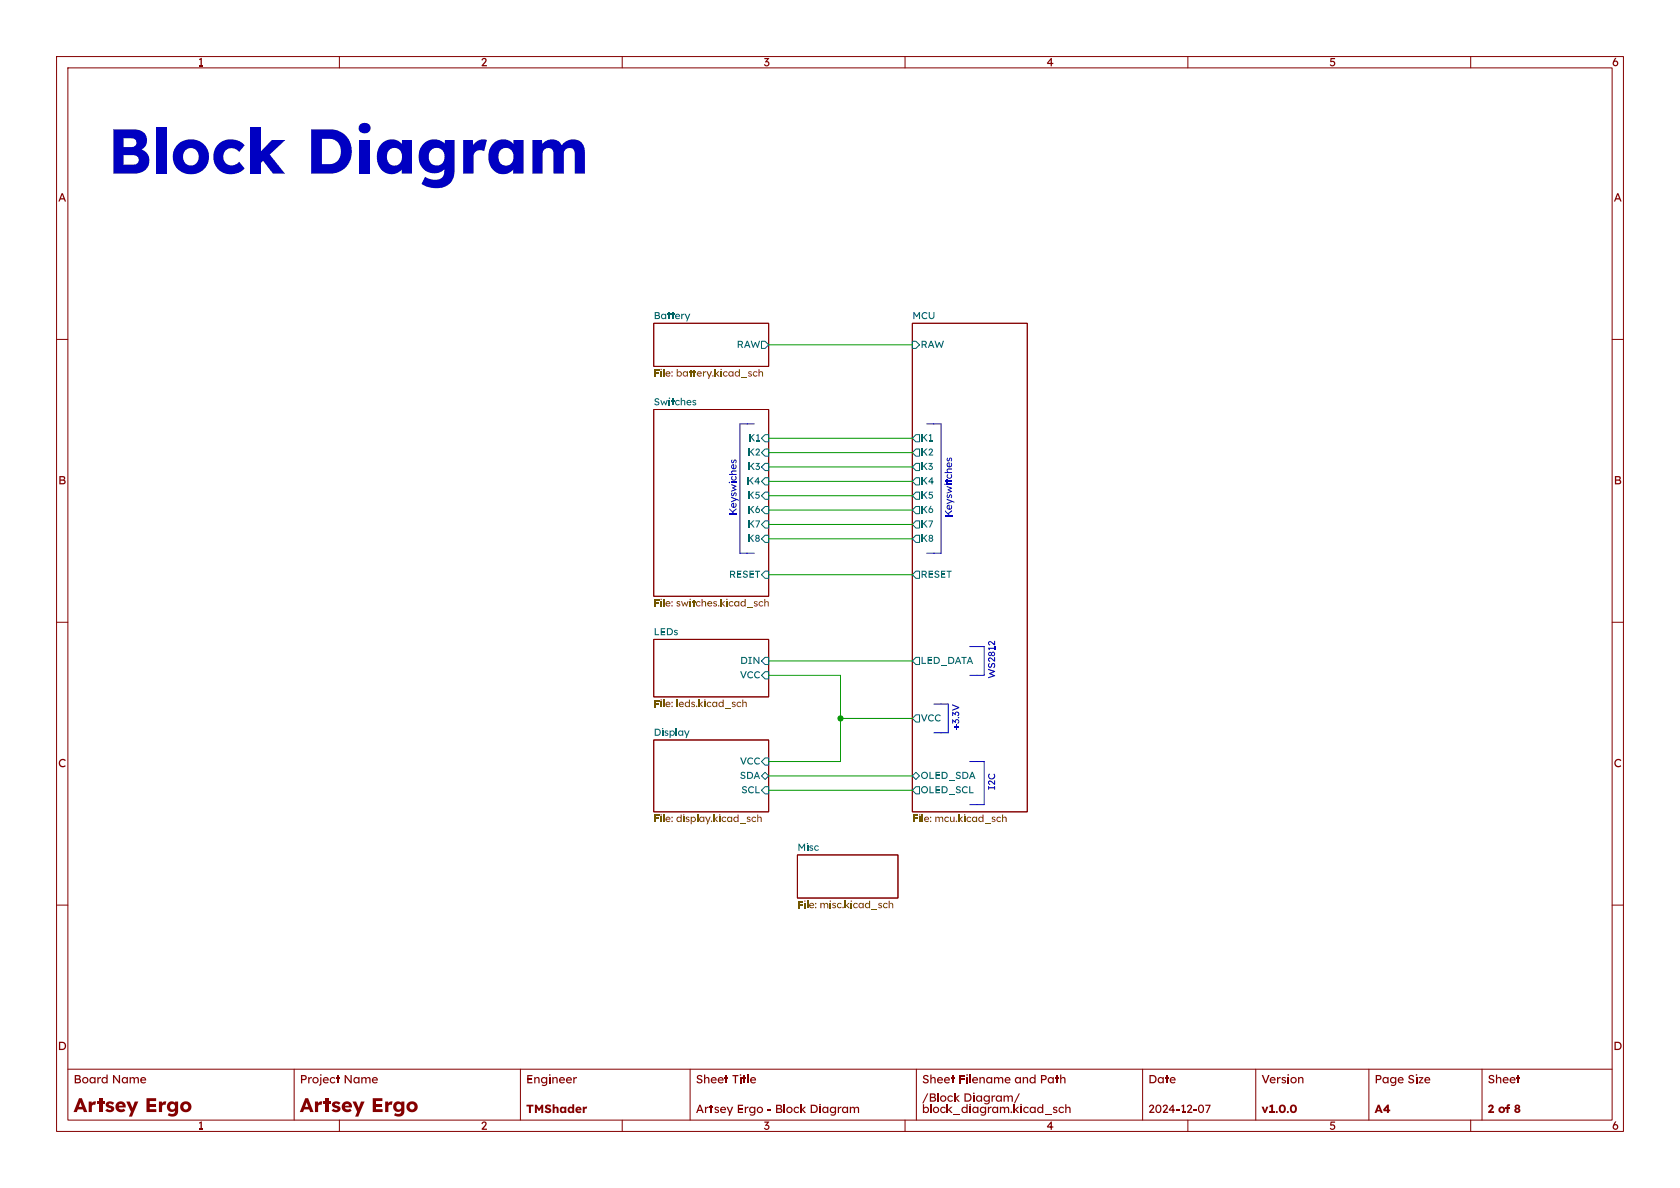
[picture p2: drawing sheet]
<svg xmlns="http://www.w3.org/2000/svg" width="297mm" height="210mm" viewBox="0 0 297 210" stroke-linecap="round" stroke-linejoin="round" font-family="sans-serif">
<path d="M10 10h277v190h-277zM12 12h273v186h-273zM60 10v2M110 10v2M160 10v2M210 10v2M260 10v2" fill="none" stroke="#840000" stroke-width=".18"/>
<path d="M235.2 10.3h.8v.2h-.6l-.1 .4a.45 .45 0 0 1 .7 0 .45 .45 0 0 1-.1 .7l-.4 .1a.25 .25 0 0 1-.3-.1 .25 .25 0 0 1 0-.3 .33 .33 0 0 0 .5 .2 .33 .33 0 0 0 .1-.5 .33 .33 0 0 0-.5 0l-.2-.1z" fill="#840000"/>
<path d="M60 198v2M110 198v2M160 198v2M210 198v2M260 198v2" fill="none" stroke="#840000" stroke-width=".18"/>
<path d="M235.2 198.3h.8v.2h-.6l-.1 .4a.45 .45 0 0 1 .7 .1 .45 .45 0 0 1-.1 .6l-.4 .1a.25 .25 0 0 1-.3-.1 .25 .25 0 0 1 0-.3 .33 .33 0 0 0 .5 .2 .33 .33 0 0 0 .1-.5 .33 .33 0 0 0-.5 0l-.2-.1z" fill="#840000"/>
<path d="M10 60h2M285 60h2M10 110h2M285 110h2M10 160h2M285 160h2M12 189h273" fill="none" stroke="#840000" stroke-width=".18"/>
<g fill="#840000">
<path d="M13.2 190l.9 .1 .2 .3-.2 .3a.42 .42 0 0 1 .2 .5 .42 .42 0 0 1-.5 .3h-.6v-.2h.6a.22 .22 0 0 0 .3-.2 .22 .22 0 0 0-.3-.2h-.4v.4h-.2v-.7h.7l.1-.1-.1-.2h-.5v.3h-.2z"/>
<path d="M14.7 190.5a.57 .57 0 0 1 .9 .2 .57 .57 0 0 1-.4 .8 .57 .57 0 0 1-.7-.5h.2a.34 .34 0 0 0 .5 .2 .34 .34 0 0 0 .1-.5 .34 .34 0 0 0-.6 .2l-.2 .1z"/>
<path d="M16 190.5l.3-.1 .4 .2v-.2h.2v1.1h-.2v-.2a.5 .5 0 0 1-.6 .2 .5 .5 0 0 1-.3-.5h.2a.34 .34 0 0 0 .5 .2 .34 .34 0 0 0 0-.5 .34 .34 0 0 0-.5 .2l-.2 .1z"/>
<path d="M17.2 190.4h.2v.4l.1-.3 .4-.1-.1 .2-.4 .2v.7h-.2z"/>
<path d="M18.1 190.5l.4-.1 .3 .1v-.5h.2v1.5h-.2v-.1a.51 .51 0 0 1-.6 .1 .51 .51 0 0 1-.3-.5h.3a.34 .34 0 0 0 .5 .2 .34 .34 0 0 0 0-.5 .34 .34 0 0 0-.5 .2l-.3 .1z"/>
<path d="M20 190h.2l.8 1.3v-1.3h.2v1.5h-.2l-.8-1.2v1.2h-.2z"/>
<path d="M21.7 190.5l.3-.1 .4 .2v-.2h.2v1.1h-.2v-.2a.5 .5 0 0 1-.6 .2 .5 .5 0 0 1-.3-.5h.2a.34 .34 0 0 0 .5 .2 .34 .34 0 0 0 .1-.5 .34 .34 0 0 0-.6 .2l-.2 .1z"/>
<path d="M22.9 190.4h.2v.3a.38 .38 0 0 1 .4-.3 .38 .38 0 0 1 .3 .3 .38 .38 0 0 1 .5-.3 .38 .38 0 0 1 .3 .4v.7h-.3v-.7l-.2-.2-.2 .1-.1 .8h-.2v-.8l-.3-.1-.2 .2v.7h-.2z"/>
<path d="M24.9 190.5a.53 .53 0 0 1 .7-.1 .53 .53 0 0 1 .2 .6h-.9v-.2l.7 .1a.36 .36 0 0 0-.5-.2 .36 .36 0 0 0-.1 .5 .36 .36 0 0 0 .5 .1l.2-.1 .1 .2a.59 .59 0 0 1-.8 0 .59 .59 0 0 1-.1-.9z"/>
</g>
<path d="M52 189v9" fill="none" stroke="#840000" stroke-width=".18"/>
<g fill="#840000">
<path d="M53.2 190h.6a.45 .45 0 0 1 .4 .5 .45 .45 0 0 1-.4 .4h-.4v.6h-.2v-.8h.7l.1-.2-.2-.2h-.4v.4h-.2z"/>
<path d="M54.5 190.4h.2v.4l.1-.3 .4-.1-.1 .2-.4 .2v.7h-.2z"/>
<path d="M55.4 190.5a.57 .57 0 0 1 .9 .2 .57 .57 0 0 1-.4 .8 .57 .57 0 0 1-.7-.5h.2a.34 .34 0 0 0 .6 .2 .34 .34 0 0 0 0-.6 .34 .34 0 0 0-.6 .3l-.2 .1z"/>
<path d="M56.6 190.4h.2v1.2l-.1 .3h-.3v-.1l.2-.2z"/>
<path d="M57.2 190.5a.53 .53 0 0 1 .6-.1 .53 .53 0 0 1 .3 .6h-.9v-.2l.7 .1a.36 .36 0 0 0-.5-.2 .36 .36 0 0 0-.2 .5 .36 .36 0 0 0 .5 .1l.3-.1 .1 .2a.59 .59 0 0 1-.9 0 .59 .59 0 0 1 0-.9z"/>
<path d="M58.5 190.5l.5-.1 .3 .2-.1 .2a.36 .36 0 0 0-.6-.1 .36 .36 0 0 0 0 .5 .36 .36 0 0 0 .6 0l.1 .1a.57 .57 0 0 1-.9 .1 .57 .57 0 0 1 .1-.9z"/>
<path d="M59.6 190.1h.2v1.4h-.2z"/>
<path d="M59.4 190.4h.7v.2h-.7z"/>
<path d="M60.9 190h.2l.9 1.3v-1.3h.2v1.5h-.2l-.9-1.2 .1 1.2h-.3z"/>
<path d="M62.6 190.5l.4-.1 .3 .2v-.2h.3v1.1h-.3v-.2a.5 .5 0 0 1-.5 .2 .5 .5 0 0 1-.3-.5h.2a.34 .34 0 0 0 .5 .2 .34 .34 0 0 0 0-.5 .34 .34 0 0 0-.5 .2l-.2 .1z"/>
<path d="M63.9 190.4h.2l-.1 .3a.38 .38 0 0 1 .4-.3 .38 .38 0 0 1 .4 .3 .38 .38 0 0 1 .4-.3 .38 .38 0 0 1 .3 .4v.7h-.2v-.7l-.2-.2-.3 .1v.8h-.2v-.8l-.3-.1-.2 .2v.7h-.2z"/>
<path d="M65.9 190.5a.53 .53 0 0 1 .6-.1 .53 .53 0 0 1 .3 .6h-.9l-.1-.2 .8 .1a.36 .36 0 0 0-.5-.2 .36 .36 0 0 0-.2 .5 .36 .36 0 0 0 .5 .1l.2-.1 .2 .2a.59 .59 0 0 1-.9 0 .59 .59 0 0 1 0-.9z"/>
<path d="M93.2 190h.9v.3h-.7v1h.7v.2h-.9z"/>
<path d="M93.3 190.6h.7v.3h-.7z"/>
<path d="M94.4 190.4h.3l-.1 .3a.4 .4 0 0 1 .5-.3 .4 .4 0 0 1 .3 .4v.7h-.2v-.8l-.3-.1-.2 .1v.8h-.3z"/>
<path d="M95.8 190.5l.4-.1 .3 .2v-.2h.3v1a.59 .59 0 0 1-.4 .6 .59 .59 0 0 1-.6-.1v-.2a.4 .4 0 0 0 .5 .1 .4 .4 0 0 0 .2-.5 .51 .51 0 0 1-.6 .2 .51 .51 0 0 1-.3-.5h.2a.35 .35 0 0 0 .6 .3 .35 .35 0 0 0 0-.6 .35 .35 0 0 0-.6 .2l-.2 .1z"/>
<path d="M97.1 190.4h.2v1.1h-.2z"/>
<path d="M97.6 190.4h.3l-.1 .3a.4 .4 0 0 1 .5-.3 .4 .4 0 0 1 .3 .4v.7h-.2v-.8l-.3-.1-.2 .1v.8h-.3z"/>
<path d="M99 190.5a.53 .53 0 0 1 .6-.1 .53 .53 0 0 1 .3 .6h-.9l-.1-.2 .8 .1a.36 .36 0 0 0-.5-.2 .36 .36 0 0 0-.2 .5 .36 .36 0 0 0 .5 .1l.2-.1 .1 .2a.59 .59 0 0 1-.8 0 .59 .59 0 0 1 0-.9z"/>
<path d="M100.2 190.5a.53 .53 0 0 1 .6-.1 .53 .53 0 0 1 .3 .6h-.9v-.2l.7 .1a.36 .36 0 0 0-.5-.2 .36 .36 0 0 0-.2 .5 .36 .36 0 0 0 .5 .1l.3-.1 .1 .2a.59 .59 0 0 1-.9 0 .59 .59 0 0 1 0-.9z"/>
<path d="M101.3 190.4h.3v.4l.1-.3 .3-.1v.2l-.4 .2v.7h-.3z"/>
<path d="M103 195.6h.3l.1 .4v-.3l.4-.1-.1 .4-.3 .1v.7h-.4z"/>
<circle cx="56.7" cy="190" r=".14"/>
<circle cx="97.2" cy="190" r=".14"/>
</g>
<path d="M92 189v9M122 189v9M162 189v9" fill="none" stroke="#840000" stroke-width=".18"/>
<g fill="#840000">
<path d="M123.3 190.1a.61 .61 0 0 1 .9 .2l-.2 .1a.28 .28 0 0 0-.3-.2 .28 .28 0 0 0-.2 .4 .48 .48 0 0 1 .6 .3 .48 .48 0 0 1-.2 .6h-.5l-.3-.3 .2-.1 .2 .2a.27 .27 0 0 0 .5-.2 .27 .27 0 0 0-.4-.2 .41 .41 0 0 1-.4-.3 .41 .41 0 0 1 .1-.5z"/>
<path d="M124.5 190h.2l-.1 .7a.4 .4 0 0 1 .5-.3 .4 .4 0 0 1 .3 .4v.7h-.2v-.8l-.2-.1-.3 .1v.8h-.2z"/>
<path d="M125.8 190.5a.53 .53 0 0 1 .6-.1 .53 .53 0 0 1 .3 .6h-.9v-.2l.7 .1a.36 .36 0 0 0-.5-.2 .36 .36 0 0 0-.2 .5 .36 .36 0 0 0 .5 .1l.3-.1 .1 .2a.59 .59 0 0 1-.9 0 .59 .59 0 0 1 0-.9z"/>
<path d="M127 190.5a.53 .53 0 0 1 .7-.1 .53 .53 0 0 1 .2 .6h-.9v-.2l.7 .1a.36 .36 0 0 0-.5-.2 .36 .36 0 0 0-.1 .5 .36 .36 0 0 0 .5 .1l.2-.1 .1 .2a.59 .59 0 0 1-.8 0 .59 .59 0 0 1-.1-.9z"/>
<path d="M128.3 190.1h.2v1.4h-.2z"/>
<path d="M128.1 190.4h.7v.2h-.7z"/>
<path d="M129.5 190h1v.3h-.4v1.2h-.2v-1.2h-.4z"/>
<path d="M130.8 190.4h.2v1.1h-.2z"/>
<path d="M131.5 190.1h.2v1.4h-.2z"/>
<path d="M131.3 190.4h.7v.2h-.7z"/>
<path d="M132.2 190h.2v1.5h-.2z"/>
<path d="M132.8 190.5a.53 .53 0 0 1 .6-.1 .53 .53 0 0 1 .3 .6h-.9l-.1-.2 .7 .1a.36 .36 0 0 0-.4-.2 .36 .36 0 0 0-.2 .5 .36 .36 0 0 0 .5 .1l.2-.1 .1 .2a.59 .59 0 0 1-.8 0 .59 .59 0 0 1 0-.9z"/>
<path d="M150.2 195.6h.3l-.1 .3a.38 .38 0 0 1 .4-.3 .38 .38 0 0 1 .3 .3 .37 .37 0 0 1 .5-.3 .37 .37 0 0 1 .3 .5v.7h-.2v-.8l-.3-.2-.2 .2v.8h-.3v-.8l-.3-.1-.1 .2v.7h-.3z"/>
<path d="M187.3 195.8l.5-.2 .3 .2-.1 .2a.36 .36 0 0 0-.5-.1 .36 .36 0 0 0 0 .6 .36 .36 0 0 0 .5-.1l.1 .2a.57 .57 0 0 1-.8 0 .57 .57 0 0 1 0-.8z"/>
<path d="M188.3 195.2h.2v.7a.4 .4 0 0 1 .5-.3 .4 .4 0 0 1 .3 .5v.7h-.2l-.1-.9-.2-.1-.2 .2-.1 .8h-.2z"/>
<path d="M163.3 190.1a.61 .61 0 0 1 .9 .2l-.2 .1a.28 .28 0 0 0-.3-.2 .28 .28 0 0 0-.2 .4 .48 .48 0 0 1 .6 .3 .48 .48 0 0 1-.2 .6h-.5l-.3-.3 .2-.1 .2 .2a.27 .27 0 0 0 .5-.2 .27 .27 0 0 0-.4-.2 .41 .41 0 0 1-.4-.3 .41 .41 0 0 1 .1-.5z"/>
<path d="M164.5 190h.2l-.1 .7a.4 .4 0 0 1 .5-.3 .4 .4 0 0 1 .3 .4v.7h-.2v-.8l-.2-.1-.3 .1v.8h-.2z"/>
<path d="M165.8 190.5a.53 .53 0 0 1 .6-.1 .53 .53 0 0 1 .3 .6h-.9v-.2l.7 .1a.36 .36 0 0 0-.5-.2 .36 .36 0 0 0-.2 .5 .36 .36 0 0 0 .5 .1l.3-.1 .1 .2a.59 .59 0 0 1-.9 0 .59 .59 0 0 1 0-.9z"/>
<path d="M167 190.5a.53 .53 0 0 1 .7-.1 .53 .53 0 0 1 .2 .6h-.9v-.2l.7 .1a.36 .36 0 0 0-.5-.2 .36 .36 0 0 0-.1 .5 .36 .36 0 0 0 .5 .1l.2-.1 .1 .2a.59 .59 0 0 1-.8 0 .59 .59 0 0 1-.1-.9z"/>
<path d="M168.3 190.1h.2v1.4h-.2z"/>
<path d="M168.1 190.4h.7v.2h-.7z"/>
<path d="M169.6 190h.2v1.5h-.2z"/>
<path d="M169.7 190.7h.8v.2h-.8z"/>
<path d="M169.7 190h.9v.3h-.9z"/>
<path d="M170.9 190.4h.2v1.1h-.2z"/>
<path d="M171.4 190h.2v1.5h-.2z"/>
<path d="M172 190.5a.53 .53 0 0 1 .6-.1 .53 .53 0 0 1 .3 .6h-.9v-.2l.7 .1a.36 .36 0 0 0-.5-.2 .36 .36 0 0 0-.2 .5 .36 .36 0 0 0 .5 .1l.3-.1 .1 .2a.59 .59 0 0 1-.9 0 .59 .59 0 0 1 0-.9z"/>
<path d="M173.1 190.4h.3l-.1 .3a.4 .4 0 0 1 .5-.3 .4 .4 0 0 1 .3 .4v.7h-.2v-.8l-.2-.1-.3 .1v.8h-.3z"/>
<path d="M174.5 190.5l.3-.1 .4 .2v-.2h.2v1.1h-.2v-.2a.5 .5 0 0 1-.6 .2 .5 .5 0 0 1-.3-.5h.2a.33 .33 0 0 0 .5 .2 .33 .33 0 0 0 .1-.5 .33 .33 0 0 0-.6 .2l-.2 .1z"/>
<path d="M175.7 190.4h.2v.3a.38 .38 0 0 1 .4-.3 .38 .38 0 0 1 .3 .3 .37 .37 0 0 1 .5-.3 .37 .37 0 0 1 .3 .4v.7h-.3v-.7l-.2-.2-.2 .1v.8h-.3v-.8l-.3-.1-.2 .2v.7h-.2z"/>
<path d="M177.7 190.5a.53 .53 0 0 1 .7-.1 .53 .53 0 0 1 .3 .6h-1v-.2l.7 .1a.36 .36 0 0 0-.5-.2 .36 .36 0 0 0-.1 .5 .36 .36 0 0 0 .5 .1l.2-.1 .1 .2a.59 .59 0 0 1-.8 0 .59 .59 0 0 1-.1-.9z"/>
<path d="M179.6 190.5l.3-.1 .4 .2v-.2h.2v1.1h-.2v-.2a.5 .5 0 0 1-.6 .2 .5 .5 0 0 1-.3-.5h.2a.34 .34 0 0 0 .5 .2 .34 .34 0 0 0 0-.5 .34 .34 0 0 0-.5 .2l-.2 .1z"/>
<path d="M180.8 190.4h.2v.3a.4 .4 0 0 1 .5-.3 .4 .4 0 0 1 .3 .4v.7h-.3v-.8l-.2-.1-.3 .1v.8h-.2z"/>
<path d="M182.1 190.5l.4-.1 .4 .1v-.5h.2v1.5h-.2v-.1a.51 .51 0 0 1-.6 .1 .51 .51 0 0 1-.3-.5h.2a.34 .34 0 0 0 .5 .2 .34 .34 0 0 0 0-.5 .34 .34 0 0 0-.5 .2l-.2 .1z"/>
<path d="M184 190h.6a.45 .45 0 0 1 .5 .5 .45 .45 0 0 1-.5 .4h-.3v.6h-.3v-.8h.7l.1-.2-.1-.2h-.4v.4h-.3z"/>
<path d="M185.4 190.5l.3-.1 .4 .2v-.2h.2v1.1h-.2v-.2a.5 .5 0 0 1-.6 .2 .5 .5 0 0 1-.3-.5h.2a.34 .34 0 0 0 .5 .2 .34 .34 0 0 0 .1-.5 .34 .34 0 0 0-.6 .2l-.2 .1z"/>
<path d="M186.7 190.1h.3v1.4h-.3z"/>
<path d="M186.5 190.4h.7v.2h-.7z"/>
<path d="M187.4 190h.2v.7a.4 .4 0 0 1 .5-.3 .4 .4 0 0 1 .3 .4v.7h-.2l-.1-.8-.2-.1-.2 .1-.1 .8h-.2z"/>
<path d="M168.9 194.2l.5-.6h.3l-.8 .8z"/>
<path d="M169 194.3l.1-.2 .6 .7h-.3z"/>
<path d="M180.1 193.3h.2l-.8 1.7h-.3z"/>
<circle cx="130.9" cy="190" r=".14"/>
<circle cx="171" cy="190" r=".14"/>
</g>
<path d="M202 189v9" fill="none" stroke="#840000" stroke-width=".18"/>
<g fill="#840000">
<path d="M203.2 190h.6a.74 .74 0 0 1 .7 .8 .74 .74 0 0 1-.7 .7h-.6v-.2h.6a.52 .52 0 0 0 .4-.5 .52 .52 0 0 0-.4-.6h-.4v1.1h-.2z"/>
<path d="M204.8 190.5l.4-.1 .3 .2v-.2h.2v1.1h-.2v-.2a.5 .5 0 0 1-.6 .2 .5 .5 0 0 1-.2-.6h.2a.34 .34 0 0 0 .5 .3 .34 .34 0 0 0 0-.5 .34 .34 0 0 0-.5 .2h-.2z"/>
<path d="M206.2 190.1h.2v1.4h-.2z"/>
<path d="M206 190.4h.7v.2h-.7z"/>
<path d="M206.9 190.5a.53 .53 0 0 1 .7-.1 .53 .53 0 0 1 .2 .6h-.9v-.2l.7 .1a.36 .36 0 0 0-.5-.2 .36 .36 0 0 0-.1 .5 .36 .36 0 0 0 .5 .1l.2-.1 .1 .2a.59 .59 0 0 1-.8 0 .59 .59 0 0 1-.1-.9z"/>
</g>
<path d="M222 189v9M242 189v9" fill="none" stroke="#840000" stroke-width=".18"/>
<g fill="#840000">
<path d="M223.1 190h.2l.4 1.3 .5-1.3h.3l-.6 1.5h-.3z"/>
<path d="M224.6 190.5a.53 .53 0 0 1 .6-.1 .53 .53 0 0 1 .3 .6h-.9v-.2l.7 .1a.36 .36 0 0 0-.5-.2 .36 .36 0 0 0-.2 .5 .36 .36 0 0 0 .5 .1l.3-.1 .1 .2a.59 .59 0 0 1-.9 0 .59 .59 0 0 1 0-.9z"/>
<path d="M225.8 190.4h.2v.3l.1-.2 .3-.1v.2l-.4 .2v.7h-.2z"/>
<path d="M226.6 190.5l.4-.1 .4 .2-.2 .1v-.1a.2 .2 0 0 0-.3-.1 .2 .2 0 0 0-.1 .3 .2 .2 0 0 0 .3 .1 .38 .38 0 0 1 .2 .6 .38 .38 0 0 1-.6-.1l-.2-.1 .2-.1 .1 .1a.19 .19 0 0 0 .3 0 .19 .19 0 0 0 0-.2l-.5-.2z"/>
<path d="M227.6 190.4h.3v1.1h-.3z"/>
<path d="M228.3 190.5a.57 .57 0 0 1 .9 .2 .57 .57 0 0 1-.4 .8 .57 .57 0 0 1-.7-.6h.2a.34 .34 0 0 0 .6 .3 .34 .34 0 0 0 0-.6 .34 .34 0 0 0-.6 .3h-.2z"/>
<path d="M229.5 190.4h.2v.2a.4 .4 0 0 1 .4-.2 .4 .4 0 0 1 .3 .4v.7h-.2v-.8l-.2-.1-.3 .1v.8h-.2z"/>
<circle cx="227.7" cy="190" r=".14"/>
</g>
<path d="M262 189v9" fill="none" stroke="#840000" stroke-width=".18"/>
<g fill="#840000">
<path d="M243.2 190h.6a.45 .45 0 0 1 .4 .5 .45 .45 0 0 1-.4 .4h-.4v.6h-.2v-.8h.7l.1-.2-.2-.2-.4-.1v.5h-.2z"/>
<path d="M244.6 190.5l.3-.1 .4 .2v-.2h.2v1.1h-.2v-.2a.5 .5 0 0 1-.6 .2 .5 .5 0 0 1-.3-.6h.2a.34 .34 0 0 0 .5 .3 .34 .34 0 0 0 0-.5 .34 .34 0 0 0-.5 .2h-.2z"/>
<path d="M245.9 190.5l.4-.1 .3 .1v-.1h.3v1a.59 .59 0 0 1-.4 .6 .59 .59 0 0 1-.6-.1v-.2a.4 .4 0 0 0 .5 .1 .4 .4 0 0 0 .2-.5 .51 .51 0 0 1-.6 .2 .51 .51 0 0 1-.3-.6h.2a.35 .35 0 0 0 .6 .3 .35 .35 0 0 0 0-.6 .35 .35 0 0 0-.6 .3h-.2z"/>
<path d="M247.2 190.5a.53 .53 0 0 1 .7-.1 .53 .53 0 0 1 .2 .6h-.9v-.2l.7 .1a.36 .36 0 0 0-.5-.2 .36 .36 0 0 0-.1 .5 .36 .36 0 0 0 .5 .1l.2-.1 .1 .2a.59 .59 0 0 1-.8 0 .59 .59 0 0 1-.1-.9z"/>
<path d="M249.1 190.1a.61 .61 0 0 1 .9 .2l-.2 .1a.28 .28 0 0 0-.3-.2 .28 .28 0 0 0-.1 .4 .48 .48 0 0 1 .6 .2 .48 .48 0 0 1-.2 .7h-.5l-.4-.3 .2-.1 .2 .2a.27 .27 0 0 0 .5-.2 .27 .27 0 0 0-.4-.2 .41 .41 0 0 1-.4-.3 .41 .41 0 0 1 .1-.5z"/>
<path d="M250.3 190.4h.2v1.1h-.2z"/>
<path d="M250.8 190.4h.8v.2l-.5 .7h.5v.2h-.8v-.2l.6-.7h-.6z"/>
<path d="M252 190.5a.53 .53 0 0 1 .6-.1 .53 .53 0 0 1 .3 .6h-.9l-.1-.2 .7 .1a.36 .36 0 0 0-.4-.2 .36 .36 0 0 0-.2 .5 .36 .36 0 0 0 .5 .1l.2-.1 .1 .2a.59 .59 0 0 1-.8 0 .59 .59 0 0 1 0-.9z"/>
<path d="M263.3 190.1a.61 .61 0 0 1 .9 .2l-.2 .1a.28 .28 0 0 0-.3-.2 .28 .28 0 0 0-.2 .4 .48 .48 0 0 1 .6 .3 .48 .48 0 0 1-.2 .6h-.5l-.3-.3 .2-.1 .2 .2a.27 .27 0 0 0 .5-.2 .27 .27 0 0 0-.4-.2 .41 .41 0 0 1-.4-.3 .41 .41 0 0 1 .1-.5z"/>
<path d="M264.5 189.9h.2l-.1 .7a.4 .4 0 0 1 .5-.2 .4 .4 0 0 1 .3 .4v.7h-.2v-.8l-.2-.1-.3 .1v.8h-.2z"/>
<path d="M265.8 190.5a.53 .53 0 0 1 .6-.1 .53 .53 0 0 1 .3 .6h-.9v-.2l.7 .1a.36 .36 0 0 0-.5-.2 .36 .36 0 0 0-.2 .5 .36 .36 0 0 0 .5 .1l.3-.1 .1 .2a.59 .59 0 0 1-.9 0 .59 .59 0 0 1 0-.9z"/>
<path d="M267 190.5a.53 .53 0 0 1 .7-.1 .53 .53 0 0 1 .2 .6h-.9v-.2l.7 .1a.36 .36 0 0 0-.5-.2 .36 .36 0 0 0-.1 .5 .36 .36 0 0 0 .4 .1l.3-.1 .1 .2a.59 .59 0 0 1-.8 0 .59 .59 0 0 1-.1-.9z"/>
<path d="M268.3 190.1h.2v1.4h-.2z"/>
<path d="M268.1 190.4h.7v.2h-.7z"/>
<circle cx="250.4" cy="190" r=".14"/>
</g>
<path d="M115.6 57.2h20.3v7.6h-20.3zM161.3 57.2h20.3v86.3h-20.3zM115.6 72.4h20.3v33h-20.3zM115.6 113h20.3v10.2h-20.3zM115.6 130.8h20.3v12.7h-20.3zM141 151.1h17.7v7.7h-17.7z" fill="none" stroke="#840000" stroke-width=".18"/>
<g fill="none" stroke="#006464" stroke-width=".18">
<path d="M161.3 60.3h.6l.7 .7-.7 .6h-.6zM161.9 79.4h.7v1.2h-.7l-.6-.6zM161.9 76.8h.7v1.3h-.7l-.6-.6zM161.9 81.9h.7v1.3h-.7l-.6-.6zM161.9 84.5h.7v1.2h-.7l-.6-.6zM161.9 87h.7v1.3h-.7l-.6-.7zM161.9 92.1h.7v1.2h-.7l-.6-.6zM161.9 89.5h.7v1.3h-.7l-.6-.6zM161.9 94.6h.7v1.3h-.7l-.6-.6zM161.9 101h.7v1.2h-.7l-.6-.6zM161.9 116.2h.7v1.3h-.7l-.6-.7zM161.3 137.2l.6-.7 .7 .7-.7 .6z"/>
<path d="M161.9 139.1h.7v1.2h-.7l-.6-.6zM161.9 126.4h.7v1.2h-.7l-.6-.6z"/>
</g>
<g fill="#725600">
<path d="M163 144h.2v1.3h-.2z"/>
<path d="M169.4 144h.2v1.3h-.2z"/>
<path d="M173.1 144.5l.3-.1 .3 .1v-.5h.2v1.3h-.2v-.1a.43 .43 0 0 1-.5 .1 .43 .43 0 0 1-.3-.5h.2a.29 .29 0 0 0 .5 .3 .29 .29 0 0 0 0-.5 .29 .29 0 0 0-.5 .2h-.2z"/>
<path d="M177.2 144h.1v.6a.34 .34 0 0 1 .4-.2 .34 .34 0 0 1 .3 .3v.6h-.2v-.7l-.2-.1-.2 .2-.1 .6h-.1z"/>
<circle cx="162.6" cy="144" r=".12"/>
<circle cx="170.5" cy="144" r=".12"/>
</g>
<path d="M115.6 57.2h20.3v7.6h-20.3z" fill="none" stroke="#840000" stroke-width=".18"/>
<path d="M134.6 60.3h.7l.6 .7-.6 .6h-.7z" fill="none" stroke="#006464" stroke-width=".18"/>
<path d="M121 55.5h.2l.3 .8 .3-.8h.2l-.5 1.3h-.2l.2-.4v.1z" fill="#006464"/>
<g fill="#725600">
<path d="M117.3 65.3h.1v1.3h-.1z"/>
<path d="M119.6 65.3h.2v.5a.45 .45 0 0 1 .6 0 .45 .45 0 0 1 0 .6 .45 .45 0 0 1-.6 0v.2h-.2v-.5h.2a.29 .29 0 0 0 .4 .2 .29 .29 0 0 0 .1-.4 .29 .29 0 0 0-.5 .2h-.2z"/>
<path d="M126.4 65.3h.1v1.3h-.1z"/>
<path d="M130 65.7l.3-.1 .3 .1v-.4h.2v1.3h-.2v-.2a.43 .43 0 0 1-.5 .1 .43 .43 0 0 1-.2-.4h.2a.29 .29 0 0 0 .4 .2 .29 .29 0 0 0 0-.4 .29 .29 0 0 0-.4 .2h-.2z"/>
<path d="M133.2 65.7l.5-.1 .2 .2-.1 .1a.31 .31 0 0 0-.4 0 .31 .31 0 0 0 0 .4 .31 .31 0 0 0 .4 0l.1 .1a.48 .48 0 0 1-.7 0 .48 .48 0 0 1 0-.7z"/>
<path d="M134.1 65.3h.2l-.1 .5a.34 .34 0 0 1 .4-.2 .34 .34 0 0 1 .3 .4v.6h-.2v-.7l-.2-.1-.2 .1v.7h-.2z"/>
<circle cx="116.9" cy="65.3" r=".12"/>
<circle cx="127.5" cy="65.3" r=".12"/>
</g>
<path d="M141 151.1h17.7v7.7h-17.7z" fill="none" stroke="#840000" stroke-width=".18"/>
<circle cx="142.8" cy="149.1" r=".12" fill="#006464"/>
<g fill="#725600">
<path d="M142.7 159.2h.1v1.3h-.1z"/>
<path d="M149.4 159.2h.2v1.3h-.2z"/>
<path d="M153 159.7l.3-.1 .3 .1v-.5h.2v1.3h-.2v-.1a.43 .43 0 0 1-.5 .1 .43 .43 0 0 1-.2-.4h.2a.29 .29 0 0 0 .4 .2 .29 .29 0 0 0 0-.5 .29 .29 0 0 0-.4 .2l-.2 .1z"/>
<path d="M157.1 159.2h.2v.6a.34 .34 0 0 1 .4-.2 .34 .34 0 0 1 .2 .4v.5h-.2v-.6l-.2-.1-.2 .1v.6h-.2z"/>
<circle cx="142.3" cy="159.3" r=".12"/>
<circle cx="146.8" cy="159.3" r=".12"/>
<circle cx="150.5" cy="159.3" r=".12"/>
</g>
<path d="M115.6 72.4h20.3v33h-20.3z" fill="none" stroke="#840000" stroke-width=".18"/>
<path d="M134.6 77.5l.7-.7h.6v1.3h-.6zM134.6 90.2l.7-.7h.6v1.3h-.6zM134.6 82.6l.7-.7h.6v1.3h-.6zM134.6 95.3l.7-.7h.6v1.3h-.6zM134.6 85.1l.7-.6h.6v1.2h-.6zM134.6 80l.7-.6h.6v1.2h-.6zM135.3 87h.6v1.3h-.6l-.7-.7zM135.3 92.1h.6v1.2h-.6l-.7-.6zM134.6 101.6l.7-.6h.6v1.2h-.6z" fill="none" stroke="#006464" stroke-width=".18"/>
<circle cx="118.3" cy="70.4" r=".12" fill="#006464"/>
<g fill="#725600">
<path d="M117.3 105.9h.1v1.3h-.1z"/>
<path d="M124 105.9h.2v.6a.34 .34 0 0 1 .4-.2 .34 .34 0 0 1 .2 .3v.6h-.2v-.7l-.1-.1-.3 .2v.6h-.2z"/>
<path d="M127.4 105.9h.2v1.3h-.2z"/>
<path d="M131 106.4l.3-.1 .3 .1v-.5h.2v1.3h-.2v-.1a.43 .43 0 0 1-.4 .1 .43 .43 0 0 1-.3-.5h.2a.29 .29 0 0 0 .4 .3 .29 .29 0 0 0 0-.5 .29 .29 0 0 0-.4 .2h-.2z"/>
<path d="M135.1 105.9h.2v.6a.34 .34 0 0 1 .4-.2 .34 .34 0 0 1 .2 .3v.6h-.2v-.7l-.2-.1-.2 .2v.6h-.2z"/>
<circle cx="116.9" cy="105.9" r=".12"/>
<circle cx="122" cy="105.9" r=".12"/>
<circle cx="128.5" cy="105.9" r=".12"/>
</g>
<path d="M115.6 130.8h20.3v12.7h-20.3z" fill="none" stroke="#840000" stroke-width=".18"/>
<path d="M134.6 134.6l.7-.6h.6v1.3h-.6zM134.6 137.2l.7-.7 .6 .7-.6 .6zM135.3 139.1h.6v1.2h-.6l-.7-.6z" fill="none" stroke="#006464" stroke-width=".18"/>
<g fill="#006464">
<path d="M119.5 128.8h.2v1.3h-.2z"/>
<circle cx="117.1" cy="128.8" r=".12"/>
</g>
<g fill="#725600">
<path d="M117.3 144h.1v1.3h-.1z"/>
<path d="M119.7 144.5l.3-.1 .3 .1v-.5h.2v1.3h-.2v-.1a.43 .43 0 0 1-.5 .1 .43 .43 0 0 1-.2-.5h.2a.29 .29 0 0 0 .4 .3 .29 .29 0 0 0 0-.5 .29 .29 0 0 0-.4 .2h-.2z"/>
<path d="M123.2 144h.2v1.3h-.2z"/>
<path d="M126.1 144h.2v1.3h-.2z"/>
<path d="M129.8 144.5l.3-.1 .3 .1v-.5h.2v1.3h-.2v-.1a.43 .43 0 0 1-.5 .1 .43 .43 0 0 1-.3-.5h.2a.29 .29 0 0 0 .5 .3 .29 .29 0 0 0 0-.5 .29 .29 0 0 0-.5 .2h-.2z"/>
<path d="M133.9 144h.1v.6a.34 .34 0 0 1 .4-.2 .34 .34 0 0 1 .3 .3v.6h-.2v-.7l-.2-.1-.2 .2-.1 .6h-.1z"/>
<circle cx="116.9" cy="144" r=".12"/>
<circle cx="120.9" cy="144" r=".12"/>
<circle cx="127.3" cy="144" r=".12"/>
</g>
<path d="M115.6 113h20.3v10.2h-20.3z" fill="none" stroke="#840000" stroke-width=".18"/>
<path d="M134.6 116.8l.7-.6h.6v1.3h-.6zM134.6 119.4l.7-.7h.6v1.3h-.6z" fill="none" stroke="#006464" stroke-width=".18"/>
<g fill="#725600">
<path d="M117.3 123.7h.1v1.3h-.1z"/>
<path d="M119.6 123.7h.2v1.3h-.2z"/>
<path d="M121.2 124.2l.3-.2 .3 .2v-.5h.2v1.3h-.2v-.1a.43 .43 0 0 1-.5 .1 .43 .43 0 0 1-.3-.5h.2a.29 .29 0 0 0 .5 .3 .29 .29 0 0 0 0-.5 .29 .29 0 0 0-.5 .2h-.2z"/>
<path d="M123.5 123.7h.2v1.3h-.2z"/>
<path d="M127.1 124.2l.3-.2 .4 .2v-.5h.1v1.3h-.1v-.1a.43 .43 0 0 1-.5 .1 .43 .43 0 0 1-.3-.5h.2a.29 .29 0 0 0 .4 .3 .29 .29 0 0 0 0-.5 .29 .29 0 0 0-.4 .2h-.2z"/>
<path d="M131.2 123.7h.2v.6a.34 .34 0 0 1 .4-.3 .34 .34 0 0 1 .2 .4v.6h-.2v-.7l-.2-.1-.2 .1v.7h-.2z"/>
<circle cx="116.9" cy="123.7" r=".12"/>
<circle cx="124.6" cy="123.7" r=".12"/>
</g>
<g fill="#0000c2">
<path d="M20 22.9h3.5a2.07 2.07 0 0 1 2.5 2.3 1.59 1.59 0 0 1-1 1.2 2.23 2.23 0 0 1 1.3 2.6 2.23 2.23 0 0 1-2.4 1.7h-3.9v-1.6h3.5a.86 .86 0 0 0 1-.9 .86 .86 0 0 0-1-.8h-1.7v1.7h-1.8v-3.1h3.2a.79 .79 0 0 0 .9-.8 .79 .79 0 0 0-.9-.8h-1.4v1.6h-1.8z"/>
<path d="M27.7 22.4h1.8v8.3h-1.8z"/>
<path d="M31.5 25.5a3.2 3.2 0 0 1 4.3-.2 3.2 3.2 0 0 1 .5 4.3 3.2 3.2 0 0 1-3.6 1.1 3.2 3.2 0 0 1-2.2-3h1.9a1.42 1.42 0 0 0 1.6 1.6 1.42 1.42 0 0 0 1.1-2 1.38 1.38 0 0 0-1.6-1.1 1.38 1.38 0 0 0-1.1 1.5h-1.9l.3-1.2z"/>
<path d="M38.6 25.5a3.3 3.3 0 0 1 4.7 .2l-1 1.2a1.54 1.54 0 0 0-2.3-.3 1.54 1.54 0 0 0 0 2.3 1.54 1.54 0 0 0 2.3-.3l.9 1.2a3.2 3.2 0 0 1-4.5 .2 3.2 3.2 0 0 1-.1-4.5z"/>
<path d="M48.1 24.8h2.3l-4.4 4.2-.7-1.4z"/>
<path d="M44.2 22.4h1.8v8.3h-1.8z"/>
<path d="M46.2 28l1.2-1 3 3.7h-2.1z"/>
<path d="M55 22.9h3.3a3.9 3.9 0 0 1 3.9 3.7 3.9 3.9 0 0 1-3.5 4.1h-3.7v-1.7h1.9a4 4 0 0 0 2.2-.1 2.36 2.36 0 0 0 1.2-2.3 2.36 2.36 0 0 0-1.6-2l-1.8-.1v4.5h-1.9z"/>
<path d="M63.6 24.8h1.8v5.9h-1.8z"/>
<path d="M63.7 22a1.07 1.07 0 0 1 1.3-.2 1.07 1.07 0 0 1 .4 1.2 1.07 1.07 0 0 1-1.3 .5 1.07 1.07 0 0 1-.6-1.2z"/>
<path d="M67.4 25.4a2.41 2.41 0 0 1 3.7 .1v-.7h1.7v5.9h-1.8v-.7a2.54 2.54 0 0 1-2.8 .6 2.54 2.54 0 0 1-1.6-2.4v-.5h1.8a1.36 1.36 0 0 0 1.3 1.6 1.36 1.36 0 0 0 1.4-1.6 1.36 1.36 0 0 0-1.4-1.6 1.36 1.36 0 0 0-1.3 1.6h-1.8l.2-1.2z"/>
<path d="M74.8 25.4a2.66 2.66 0 0 1 3.8 0l.1-.6h1.7v5.4a2.95 2.95 0 0 1-3.7 3.1l-1.4-.4-.8-.4 .6-1.2a2.77 2.77 0 0 0 3.1 .1l.3-.7v-.8a2.72 2.72 0 0 1-3 .5 2.72 2.72 0 0 1-1.5-2.7h1.8a1.44 1.44 0 0 0 1.6 1.5 1.44 1.44 0 0 0 1.2-1.9 1.41 1.41 0 0 0-1.6-1.1 1.41 1.41 0 0 0-1.2 1.5h-1.8l.2-1.2z"/>
<path d="M81.9 24.8h1.7l.1 1.9-.4-.4a2.16 2.16 0 0 1 2.8-1.6l-.5 2a1.21 1.21 0 0 0-1.9 1v3h-1.8z"/>
<path d="M87.1 25.4a2.41 2.41 0 0 1 3.7 .1v-.7h1.7v5.9h-1.8v-.7a2.54 2.54 0 0 1-2.8 .6 2.54 2.54 0 0 1-1.6-2.4v-.5h1.8a1.36 1.36 0 0 0 1.3 1.6 1.36 1.36 0 0 0 1.4-1.6 1.36 1.36 0 0 0-1.4-1.6 1.36 1.36 0 0 0-1.3 1.6h-1.8l.2-1.2z"/>
<path d="M94.1 24.8h1.7l.1 1h-.3a2.05 2.05 0 0 1 2-1.2 2.05 2.05 0 0 1 1.8 1.4h-.3a2.29 2.29 0 0 1 4.1-.3l.2 1.3v3.7h-1.8v-3.5a.98 .98 0 0 0-.9-1 .98 .98 0 0 0-1 1v3.5h-1.8v-3.5a.97 .97 0 0 0-1-1.1 .97 .97 0 0 0-1 1v3.6h-1.8z"/>
<path d="M167.5 80.9l.1 .1v.1a.17 .17 0 0 0-.1 .2 .17 .17 0 0 0 .2 .1 .17 .17 0 0 0 .1-.3 .33 .33 0 0 1 .5-.1 .33 .33 0 0 1-.1 .5h-.1l.1-.3-.1-.1a.49 .49 0 0 1-.6 .4l-.1-.3z"/>
</g>
<path d="M133.3 74.9h-2.5v22.9h2.5M163.8 74.9h2.6v22.9h-2.6M171.4 114.3h2.6v5.1h-2.6M165.1 124.5h2.5v5h-2.5M171.4 134.6h2.6v7.6h-2.6" fill="none" stroke="#0000c2" stroke-width=".18"/>
<g fill="none" stroke="#009600" stroke-width=".18">
<path d="M135.9 61h25.4M135.9 77.5h25.4M135.9 95.3h25.4M135.9 87.6h25.4M135.9 82.6h25.4M135.9 80h25.4M135.9 90.2h25.4M135.9 85.1h25.4M135.9 92.7h25.4M135.9 119.4h12.7v15.2h-12.7M135.9 116.8h25.4M135.9 101.6h25.4"/>
<path d="M135.9 137.2h25.4M135.9 139.7h25.4M148.6 127h12.7"/>
</g>
<circle cx="148.6" cy="127" r=".46" fill="#009600" stroke="#009600" stroke-width=".18"/>
<g font-size="3.5" fill="#840000">
<text x="13" y="197">Artsey Ergo</text>
<text x="53" y="197">Artsey Ergo</text>
</g>
<g font-size="2.1" fill="#840000">
<text x="35" y="12.4">1</text>
<text x="85" y="12.4">2</text>
<text x="135" y="12.4">3</text>
<text x="185" y="12.4">4</text>
<text x="285" y="12.4">6</text>
<text x="10.3" y="36.3">A</text>
<text x="285.3" y="36.3">A</text>
<text x="10.3" y="86.3">B</text>
<text x="285.3" y="86.3">B</text>
<text x="10.3" y="136.3">C</text>
<text x="285.3" y="136.3">C</text>
<text x="10.2" y="186.3">D</text>
<text x="285.2" y="186.3">D</text>
<text x="93" y="197">TMShader</text>
<text x="123" y="197">Artsey Ergo - Block Diagram</text>
<text x="163" y="197">block_diagram.kicad_sch</text>
<text x="163" y="195">/Block</text>
<text x="170.3" y="195">Diagram/</text>
<text x="203" y="197">2024-12-07</text>
<text x="223" y="197">v1.0.0</text>
<text x="243" y="197">A4</text>
<text x="263" y="197">2 of 8</text>
<text x="35" y="200.4">1</text>
<text x="85" y="200.4">2</text>
<text x="135" y="200.4">3</text>
<text x="185" y="200.4">4</text>
<text x="285" y="200.4">6</text>
</g>
<g font-size="1.8" fill="#006464">
<text x="115.6" y="57">Battery</text>
<text x="161.3" y="57">MCU</text>
<text x="130.3" y="62.1">RAW</text>
<text x="162.8" y="62.1">RAW</text>
<text x="115.6" y="72.2">Switches</text>
<text x="132.2" y="81.1">K2</text>
<text x="132.2" y="83.7">K3</text>
<text x="132.2" y="78.6">K1</text>
<text x="162.8" y="83.7">K3</text>
<text x="162.8" y="81.1">K2</text>
<text x="162.8" y="78.6">K1</text>
<text x="132" y="86.2">K4</text>
<text x="132.1" y="88.8">K5</text>
<text x="162.8" y="86.2">K4</text>
<text x="162.8" y="88.8">K5</text>
<text x="132.1" y="91.3">K6</text>
<text x="132.2" y="93.8">K7</text>
<text x="162.8" y="93.8">K7</text>
<text x="162.8" y="91.3">K6</text>
<text x="132.1" y="96.4">K8</text>
<text x="162.8" y="96.4">K8</text>
<text x="128.9" y="102.7">RESET</text>
<text x="162.8" y="102.7">RESET</text>
<text x="115.6" y="112.9">LEDs</text>
<text x="130.9" y="118">DIN</text>
<text x="162.8" y="118">LED_DATA</text>
<text x="130.8" y="120.5">VCC</text>
<text x="115.6" y="130.7">Display</text>
<text x="162.8" y="128.1">VCC</text>
<text x="130.8" y="135.7">VCC</text>
<text x="130.8" y="138.3">SDA</text>
<text x="131" y="140.8">SCL</text>
<text x="162.8" y="138.3">OLED_SDA</text>
<text x="162.8" y="140.8">OLED_SCL</text>
<text x="141" y="151">Misc</text>
</g>
<g font-size="1.8" fill="#725600">
<text x="115.6" y="67.2">File: battery.kicad_sch</text>
<text x="115.6" y="107.8">File: switches.kicad_sch</text>
<text x="115.6" y="125.6">File: leds.kicad_sch</text>
<text x="115.6" y="145.9">File: display.kicad_sch</text>
<text x="161.3" y="145.9">File: mcu.kicad_sch</text>
<text x="141" y="161.1">File: misc.kicad_sch</text>
</g>
<g font-size="1.8" fill="#0000c2">
<text x="130.4" y="91.1" transform="rotate(-90 130.4 91.1)">Keyswiches</text>
<text x="168.5" y="91.4" transform="rotate(-90 168.5 91.4)">Keyswitches</text>
<text x="176.1" y="120" transform="rotate(-90 176.1 120)">WS2812</text>
<text x="169.8" y="129.1" transform="rotate(-90 169.8 129.1)">+3.3V</text>
<text x="176.1" y="139.7" transform="rotate(-90 176.1 139.7)">I2C</text>
</g>
</svg>
